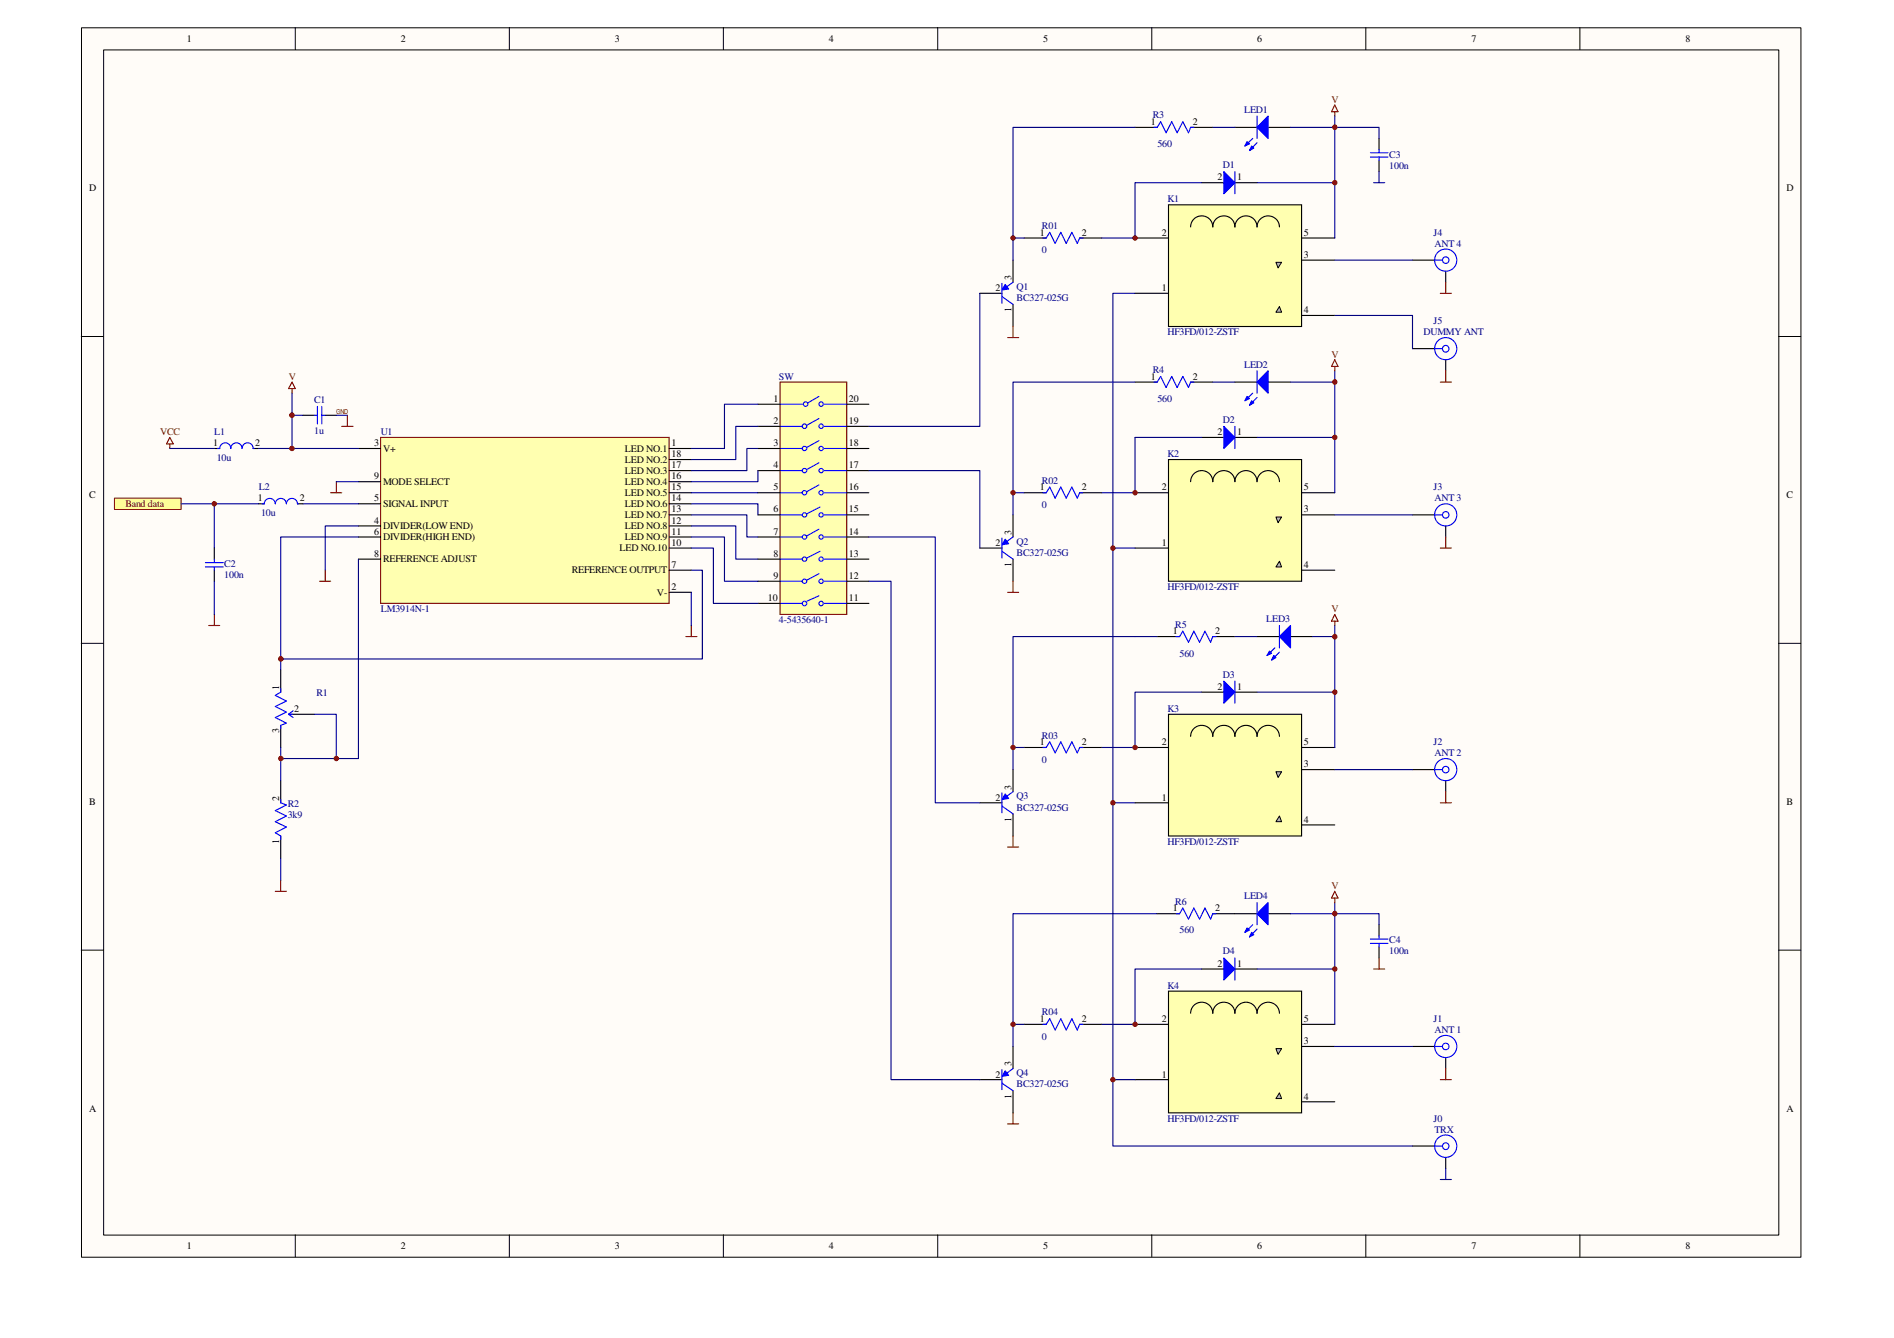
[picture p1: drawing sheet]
<svg xmlns="http://www.w3.org/2000/svg" width="297mm" height="210mm" viewBox="0 0 297 210" stroke-linecap="round" stroke-linejoin="round" font-family="sans-serif">
<path d="M12.8 4.4h269.6v192.8h-269.6z" fill="#fffcf8"/>
<g fill="none" stroke="#000" stroke-width=".16">
<path d="M12.8 4.4h269.6v192.8h-269.6zM16.3 7.8h262.7v186h-262.7zM46.3 4.3v3.5M79.9 4.3v3.5M113.4 4.3v3.5M147.1 4.3v3.5M180.6 4.3v3.5M214.2 4.3v3.5M247.8 4.3v3.5M12.7 52.8h3.5M278.9 52.8h3.5M12.7 100.9h3.5"/>
<path d="M278.9 100.9h3.5M12.7 149.1h3.5M278.9 149.1h3.5M46.3 193.7v3.5M79.9 193.7v3.5M113.4 193.7v3.5M147.1 193.7v3.5M180.6 193.7v3.5M214.2 193.7v3.5M247.8 193.7v3.5"/>
</g>
<path d="M59.7 68.6h45.2v26.1h-45.2z" fill-rule="evenodd" fill="#ffffb0"/>
<path d="M59.7 68.6h45.2v26.1h-45.2z" fill="none" stroke="#800000" stroke-width=".17"/>
<g fill="none" stroke="#000" stroke-width=".17">
<path d="M186.7 35.6v1.7h-8.7M190.2 35.6v1.7M193.7 35.6v1.7M193.7 37.7v.9M193.7 39.1v.9M197.1 35.6v1.7M200.7 35.6v1.7h8.6M193.7 40.3v.8M193.7 41.7v.8M193.7 42.9v.9M200.7 48.6v.9h8.6M202.4 42.5l-15.7 3.5h-8.7"/>
<path d="M204 40.6h-3.6l.3 1.1M204.1 40.8h5.2M56.2 70.4h3.5M56.2 75.6h3.5M56.2 79h3.5M104.9 70.4h3.5M104.9 72.1h3.5M104.9 73.8h3.5M104.9 75.6h3.5M104.9 77.3h3.5M104.9 79h3.5M56.2 82.5h3.5"/>
<path d="M56.2 84.2h3.5M56.2 87.7h3.5M104.9 86h3.5M104.9 80.8h3.5M104.9 82.5h3.5M104.9 84.2h3.5M104.9 89.5h3.5M104.9 92.9h3.5"/>
</g>
<path d="M183.3 32.1h20.8v19.1h-20.8z" fill-rule="evenodd" fill="#ffffb0"/>
<path d="M183.3 32.1h20.8v19.1h-20.8zM186.7 35.6a1.74 1.74 0 0 1 1.8-1.7 1.74 1.74 0 0 1 1.7 1.7 1.74 1.74 0 0 1 1.7-1.7 1.74 1.74 0 0 1 1.8 1.7 1.74 1.74 0 0 1 1.7-1.7 1.74 1.74 0 0 1 1.7 1.7 1.76 1.76 0 0 1 1.8-1.7 1.76 1.76 0 0 1 1.8 1.7" fill="none" stroke="#000" stroke-width=".17"/>
<path d="M200.1 41.1h.9l-.6 .9z" fill="#c0c0c0"/>
<path d="M200.1 41.1h.9l-.6 .9z" fill="none" stroke="#000" stroke-width=".16"/>
<path d="M200.7 48.1l.3 .9h-.9z" fill="#c0c0c0"/>
<path d="M200.7 48.1l.3 .9h-.9z" fill="none" stroke="#000" stroke-width=".16"/>
<path d="M53.6 66.9h1.8M54.5 65.2v1.7M32.7 98.1h1.8M33.6 96.4v1.7M50.1 91.2h1.8M51 89.5v1.7M107.6 99.9h1.7M108.4 98.1v1.8M43.2 139.8h1.7M44 138.1v1.7" fill="none" stroke="#800000" stroke-width=".17"/>
<g fill="none" stroke="#000" stroke-width=".17">
<path d="M186.7 75.6v1.7h-8.7M190.2 75.6v1.7M193.7 75.6v1.7M193.7 77.6v.9M193.7 79v.9M197.1 75.6v1.7M200.7 75.6v1.7h8.6M193.7 80.3v.8M193.7 81.7v.8M193.7 82.8v.9M200.7 88.6v.9h8.6M202.4 82.5l-15.7 3.5h-8.7"/>
<path d="M204 80.6h-3.6l.3 1.1M204.1 80.8h5.2"/>
</g>
<path d="M183.3 72.1h20.8v19.1h-20.8z" fill-rule="evenodd" fill="#ffffb0"/>
<path d="M183.3 72.1h20.8v19.1h-20.8zM186.7 75.6a1.74 1.74 0 0 1 1.8-1.8 1.74 1.74 0 0 1 1.7 1.8 1.74 1.74 0 0 1 1.7-1.8 1.74 1.74 0 0 1 1.8 1.8 1.74 1.74 0 0 1 1.7-1.8 1.74 1.74 0 0 1 1.7 1.8 1.76 1.76 0 0 1 1.8-1.8 1.76 1.76 0 0 1 1.8 1.8" fill="none" stroke="#000" stroke-width=".17"/>
<path d="M200.1 81.1h.9l-.6 .9z" fill="#c0c0c0"/>
<path d="M200.1 81.1h.9l-.6 .9z" fill="none" stroke="#000" stroke-width=".16"/>
<path d="M200.7 88.1l.3 .8h-.9z" fill="#c0c0c0"/>
<path d="M200.7 88.1l.3 .8h-.9z" fill="none" stroke="#000" stroke-width=".16"/>
<g fill="none" stroke="#000" stroke-width=".17">
<path d="M186.7 115.5v1.8h-8.7M190.2 115.5v1.8M193.7 115.5v1.8M193.7 117.6v.9M193.7 119v.8M197.1 115.5v1.8M200.7 115.5v1.8h8.6M193.7 120.2v.9M193.7 121.6v.9M193.7 122.8v.9M200.7 128.6v.8h8.6M202.4 122.5l-15.7 3.4h-8.7"/>
<path d="M204 120.6h-3.6l.3 1M204.1 120.7h5.2"/>
</g>
<path d="M183.3 112.1h20.8v19h-20.8z" fill-rule="evenodd" fill="#ffffb0"/>
<path d="M183.3 112.1h20.8v19h-20.8zM186.7 115.5a1.74 1.74 0 0 1 1.8-1.7 1.74 1.74 0 0 1 1.7 1.7 1.74 1.74 0 0 1 1.7-1.7 1.74 1.74 0 0 1 1.8 1.7 1.74 1.74 0 0 1 1.7-1.7 1.74 1.74 0 0 1 1.7 1.7 1.76 1.76 0 0 1 1.8-1.7 1.76 1.76 0 0 1 1.8 1.7" fill="none" stroke="#000" stroke-width=".17"/>
<path d="M200.1 121.1h.9l-.6 .9z" fill="#c0c0c0"/>
<path d="M200.1 121.1h.9l-.6 .9z" fill="none" stroke="#000" stroke-width=".16"/>
<path d="M200.7 128l.3 .9h-.9z" fill="#c0c0c0"/>
<path d="M200.7 128l.3 .9h-.9z" fill="none" stroke="#000" stroke-width=".16"/>
<g fill="none" stroke="#000" stroke-width=".17">
<path d="M186.7 159v1.7h-8.7M190.2 159v1.7M193.7 159v1.7M197.1 159v1.7M200.7 159v1.7h8.6M193.7 161v.9M193.7 162.4v.9M193.7 163.7v.8M193.7 165.1v.8M193.7 166.2v.9M200.7 172v.8h8.6M202.4 165.9l-15.7 3.5h-8.7"/>
<path d="M204 164h-3.6l.3 1.1M204.1 164.2h5.2"/>
</g>
<path d="M183.3 155.5h20.8v19.1h-20.8z" fill-rule="evenodd" fill="#ffffb0"/>
<path d="M183.3 155.5h20.8v19.1h-20.8zM186.7 159a1.74 1.74 0 0 1 1.8-1.8 1.74 1.74 0 0 1 1.7 1.8 1.74 1.74 0 0 1 1.7-1.8 1.74 1.74 0 0 1 1.8 1.8 1.74 1.74 0 0 1 1.7-1.8 1.74 1.74 0 0 1 1.7 1.8 1.76 1.76 0 0 1 1.8-1.8 1.76 1.76 0 0 1 1.8 1.8" fill="none" stroke="#000" stroke-width=".17"/>
<path d="M200.1 164.5h.9l-.6 .9z" fill="#c0c0c0"/>
<path d="M200.1 164.5h.9l-.6 .9z" fill="none" stroke="#000" stroke-width=".16"/>
<path d="M200.7 171.4l.3 .9h-.9z" fill="#c0c0c0"/>
<path d="M200.7 171.4l.3 .9h-.9z" fill="none" stroke="#000" stroke-width=".16"/>
<path d="M122.3 59.9h10.5v36.5h-10.5z" fill-rule="evenodd" fill="#ffffb0"/>
<path d="M122.3 59.9h10.5v36.5h-10.5zM51.9 77.3h1.7M52.7 75.6v1.7" fill="none" stroke="#800000" stroke-width=".17"/>
<g fill="none" stroke="#00f" stroke-width=".17">
<path d="M122.3 63.4h3.5M122.3 66.9h3.5M122.3 70.4h3.5M122.3 73.8h3.5M122.3 77.3h3.5M128.4 62.2l-1.7 1M128.4 65.7l-1.9 1M128.4 69.1l-1.9 1.1M128.4 72.6l-1.9 1.1M128.4 76.1l-1.9 1M128.6 79.5l-2.1 1.1M129.3 63.4h3.5"/>
<path d="M129.3 66.9h3.5M129.3 70.4h3.5M129.3 73.8h3.5M129.3 77.3h3.5M122.3 80.8h3.5M122.3 84.2h3.5M122.3 87.7h3.5M122.3 91.2h3.5M122.3 94.7h3.5M128.4 83l-1.9 1.1M128.4 90l-1.9 1M128.4 93.5l-1.9 .8"/>
<path d="M128.6 86.5l-2.1 1M129.3 80.8h3.5M129.3 84.2h3.5M129.3 87.7h3.5M129.3 91.2h3.5M129.3 94.7h3.5"/>
<circle cx="126.2" cy="66.9" r=".36"/>
<circle cx="126.2" cy="77.3" r=".35"/>
<circle cx="126.2" cy="73.8" r=".35"/>
<circle cx="126.2" cy="70.4" r=".35"/>
<circle cx="126.3" cy="63.4" r=".36"/>
<circle cx="128.8" cy="63.4" r=".35"/>
<circle cx="128.8" cy="66.9" r=".35"/>
<circle cx="128.8" cy="73.8" r=".34"/>
<circle cx="128.8" cy="77.3" r=".34"/>
<circle cx="128.8" cy="70.4" r=".34"/>
<circle cx="126.2" cy="94.7" r=".36"/>
<circle cx="126.2" cy="87.7" r=".35"/>
<circle cx="126.2" cy="84.2" r=".35"/>
<circle cx="126.2" cy="80.8" r=".35"/>
<circle cx="126.2" cy="91.2" r=".35"/>
<circle cx="128.8" cy="94.7" r=".35"/>
<circle cx="128.8" cy="91.2" r=".34"/>
<circle cx="128.8" cy="84.2" r=".34"/>
<circle cx="128.8" cy="80.8" r=".34"/>
<circle cx="128.8" cy="87.7" r=".34"/>
</g>
<g fill="none" stroke="#000" stroke-width=".17">
<path d="M193.7 20h3.4M198.9 20h3.5M118.9 63.4h3.4M118.9 66.9h3.4M118.9 70.4h3.4M118.9 73.8h3.4M118.9 77.3h3.4M132.8 63.4h3.5M132.8 66.9h3.5M132.8 70.4h3.5M132.8 73.8h3.5M132.8 77.3h3.5"/>
<path d="M118.9 80.8h3.4M118.9 84.2h3.4M118.9 87.7h3.4M118.9 91.2h3.4M118.9 94.7h3.4M132.8 80.8h3.5M132.8 84.2h3.5M132.8 87.7h3.5M132.8 91.2h3.5M132.8 94.7h3.5"/>
</g>
<path d="M198.9 18.2v3.5l-1.8-1.7z" fill="#00f"/>
<path d="M198.9 18.2v3.5l-1.8-1.7zM196.5 21.7l-1.3 1.2" fill="none" stroke="#00f" stroke-width=".17"/>
<path d="M195.6 22.2l.4 .4-.8 .3z" fill="#00f"/>
<path d="M197.1 18.2v3.5M195.6 22.2l.4 .4-.8 .3zM197.1 22.4l-1.1 1.2" fill="none" stroke="#00f" stroke-width=".17"/>
<path d="M196.3 22.9l.3 .3-.6 .4z" fill="#00f"/>
<path d="M196.3 22.9l.3 .3-.6 .4z" fill="none" stroke="#00f" stroke-width=".17"/>
<path d="M193.7 59.9h3.4M198.9 59.9h3.5" fill="none" stroke="#000" stroke-width=".17"/>
<path d="M198.9 58.2v3.5l-1.8-1.8z" fill="#00f"/>
<path d="M198.9 58.2v3.5l-1.8-1.8zM196.5 61.7l-1.3 1.2" fill="none" stroke="#00f" stroke-width=".17"/>
<path d="M195.6 62.2l.4 .3-.8 .4z" fill="#00f"/>
<path d="M197.1 58.2v3.5M195.6 62.2l.4 .3-.8 .4zM197.1 62.4l-1.1 1.2" fill="none" stroke="#00f" stroke-width=".17"/>
<path d="M196.3 62.9l.3 .3-.6 .4z" fill="#00f"/>
<path d="M196.3 62.9l.3 .3-.6 .4z" fill="none" stroke="#00f" stroke-width=".17"/>
<path d="M197.1 99.9h3.6M202.4 99.9h3.5" fill="none" stroke="#000" stroke-width=".17"/>
<path d="M200.7 99.9l1.7-1.8v3.5z" fill="#00f"/>
<path d="M200.7 99.9l1.7-1.8v3.5zM199.9 101.6l-1.2 1.2" fill="none" stroke="#00f" stroke-width=".17"/>
<path d="M199.1 102.2l.3 .3-.7 .3z" fill="#00f"/>
<path d="M200.7 98.1v3.5M199.1 102.2l.3 .3-.7 .3zM200.7 102.3l-1.3 1.2" fill="none" stroke="#00f" stroke-width=".17"/>
<path d="M199.8 102.8l.3 .4-.7 .3z" fill="#00f"/>
<path d="M199.8 102.8l.3 .4-.7 .3z" fill="none" stroke="#00f" stroke-width=".17"/>
<path d="M193.7 143.3h3.4M198.9 143.3h3.5" fill="none" stroke="#000" stroke-width=".17"/>
<path d="M197.1 143.3l1.8-1.7v3.5z" fill="#00f"/>
<path d="M196.5 145.1l-1.3 1.2M198.9 141.6v3.5l-1.8-1.8z" fill="none" stroke="#00f" stroke-width=".17"/>
<path d="M195.6 145.6l.4 .3-.8 .4z" fill="#00f"/>
<path d="M195.6 145.6l.4 .3-.8 .4zM197.1 141.6v3.5M197.1 145.8l-1.1 1.2" fill="none" stroke="#00f" stroke-width=".17"/>
<path d="M196.3 146.3l.3 .3-.6 .4z" fill="#00f"/>
<g fill="none" stroke="#00f" stroke-width=".17">
<path d="M181 20h.5l.5-.9 .9 1.7 .9-1.7 .8 1.7 .9-1.7 .9 1.7 .3-.8h.5M181 59.9h.5l.5-.8 .9 1.7 .9-1.7 .8 1.7 .9-1.7 .9 1.7 .3-.9h.5M34.1 70.4h.4a.87 .87 0 0 1 .8-.9 .87 .87 0 0 1 .9 .9 .89 .89 0 0 1 .9-.9 .89 .89 0 0 1 .9 .9 .87 .87 0 0 1 .8-.9 .87 .87 0 0 1 .9 .9h.2M41.1 79h.3a.87 .87 0 0 1 .9-.8 .87 .87 0 0 1 .9 .8 .87 .87 0 0 1 .8-.8 .87 .87 0 0 1 .9 .8 .87 .87 0 0 1 .9-.8 .87 .87 0 0 1 .8 .8h.2M49.3 65.2h.5M49.8 63.8v2.7M50.5 63.8v2.7M50.5 65.2h.5M32.2 88.3h2.8M32.2 88.9h2.8M33.6 87.7v.6M33.6 88.9v.6"/>
<path d="M184.4 99.9h.6l.5-.9 .9 1.8 .8-1.8 .9 1.8 .9-1.8 .9 1.8 .3-.9h.5M184.4 143.3h.6l.5-.8 .9 1.7 .8-1.7 .9 1.7 .9-1.7 .9 1.7 .3-.9h.5M196.3 146.3l.3 .3-.6 .4z"/>
</g>
<g fill="none" stroke="#000" stroke-width=".17">
<path d="M178 20h3.5M186.7 20h3.5M188.5 28.7h3.4M193.7 28.7h3.4M178 59.9h3.5M186.7 59.9h3.5M33.6 70.4h.9M39.7 70.4h.9M40.6 79h.8M46.6 79h.9M47.5 65.2h1.8M51 65.2h1.7"/>
<path d="M33.6 86v1.7M33.6 89.5v1.7M181.5 99.9h3.5M190.2 99.9h3.5M181.5 143.3h3.5M190.2 143.3h3.5"/>
</g>
<path d="M191.9 26.9l1.8 1.8-1.8 1.7z" fill="#00f"/>
<path d="M191.9 26.9l1.8 1.8-1.8 1.7zM193.7 26.9v3.5" fill="none" stroke="#00f" stroke-width=".17"/>
<path d="M188.5 68.6h3.4M193.7 68.6h3.4" fill="none" stroke="#000" stroke-width=".17"/>
<path d="M191.9 66.9l1.8 1.7-1.8 1.8z" fill="#00f"/>
<path d="M191.9 66.9l1.8 1.7-1.8 1.8zM193.7 66.9v3.5" fill="none" stroke="#00f" stroke-width=".17"/>
<path d="M188.5 108.6h3.4M193.7 108.6h3.4" fill="none" stroke="#000" stroke-width=".17"/>
<path d="M191.9 106.8l1.8 1.8-1.8 1.7z" fill="#00f"/>
<path d="M191.9 106.8l1.8 1.8-1.8 1.7zM193.7 106.8v3.5" fill="none" stroke="#00f" stroke-width=".17"/>
<path d="M188.5 152h3.4M193.7 152h3.4" fill="none" stroke="#000" stroke-width=".17"/>
<path d="M191.9 150.3l1.8 1.7-1.8 1.8z" fill="#00f"/>
<g fill="none" stroke="#00f" stroke-width=".17">
<path d="M163.6 37.3h.5l.5-.9 .9 1.8 .9-1.8 .8 1.8 .9-1.8 .8 1.8 .4-.9h.5M214.9 24.6h2.8M214.9 24h2.8M216.3 23.5v.5M216.3 24.6v.6M157.1 44.5v3.1M157.1 46.5l1.8 1.3M158.9 44.3l-1.3 .9M225 54.7h1.2M225 40.8h1.2M163.6 77.3h.5l.5-.9 .9 1.7 .9-1.7 .8 1.7 .9-1.7 .8 1.7 .4-.8h.5M225 80.8h1.2"/>
<path d="M44 108v.6l-.8 .5 1.7 .9-1.7 .8 1.7 .9-1.7 .9 1.7 .9-.9 .3v.5M45.3 112.1l.7 .5M45.3 112.1h.5M46 111.5l-.7 .6M163.6 117.3h.5l.5-.9 .9 1.7 .9-1.7 .8 1.7 .9-1.7 .8 1.7 .4-.8h.5M225 120.7h1.2M191.9 150.3l1.8 1.7-1.8 1.8zM193.7 150.3v3.5M163.6 160.7h.5l.5-.9 .9 1.8 .9-1.8 .8 1.8 .9-1.8 .8 1.8 .4-.9h.5M225 164.2h1.2M225 179.8h1.2"/>
<circle cx="226.7" cy="54.7" r=".52"/>
<circle cx="226.7" cy="40.8" r=".51"/>
<circle cx="226.7" cy="40.8" r="1.74"/>
<circle cx="226.7" cy="54.7" r="1.74"/>
<circle cx="226.7" cy="80.8" r=".51"/>
<circle cx="226.7" cy="80.8" r="1.74"/>
<circle cx="226.7" cy="120.7" r=".51"/>
<circle cx="226.7" cy="120.7" r="1.74"/>
<circle cx="226.7" cy="179.8" r="1.75"/>
<circle cx="226.7" cy="179.8" r=".52"/>
<circle cx="226.7" cy="164.2" r=".51"/>
<circle cx="226.7" cy="164.2" r="1.74"/>
</g>
<g fill="none" stroke="#000" stroke-width=".17">
<path d="M160.6 37.3h3.5M169.3 37.3h3.5M216.3 21.7v1.8M216.3 25.2v1.7M153.7 46h3.4M158.9 40.8v3.5M158.9 47.8v3.4M221.5 54.7h3.5M221.5 40.8h3.5M226.7 42.5v1.8M226.7 56.4v1.8M160.6 77.3h3.5"/>
<path d="M169.3 77.3h3.5M221.5 80.8h3.5M226.7 82.5v1.7M44 105.1v3.5M44 113.8v3.5M45.8 112.1h3.5M160.6 117.3h3.5M169.3 117.3h3.5M221.5 120.7h3.5M226.7 122.5v1.7M160.6 160.7h3.5M169.3 160.7h3.5"/>
<path d="M221.5 164.2h3.5M221.5 179.8h3.5M226.7 165.9v1.7M226.7 181.6v1.7"/>
</g>
<path d="M26.6 68.6l.6 1h-1.1zM26.6 69.6v.8M158 176.3h1.8M158.9 174.6v1.7" fill="none" stroke="#800000" stroke-width=".17"/>
<path d="M157.6 44.6l.6 .7-1.1 .2z" fill="#00f"/>
<path d="M157.6 44.6l.6 .7-1.1 .2z" fill="none" stroke="#00f" stroke-width=".16"/>
<path d="M153.7 86h3.4M158.9 80.8v3.4M158.9 87.7v3.5" fill="none" stroke="#000" stroke-width=".17"/>
<path d="M157.1 84.4v3.1M157.1 86.5l1.8 1.2M158.9 84.2l-1.3 .9" fill="none" stroke="#00f" stroke-width=".17"/>
<path d="M157.6 84.6l.6 .7-1.1 .2z" fill="#00f"/>
<path d="M157.6 84.6l.6 .7-1.1 .2z" fill="none" stroke="#00f" stroke-width=".16"/>
<path d="M153.7 125.9h3.4M158.9 120.7v3.5M158.9 127.7v3.4" fill="none" stroke="#000" stroke-width=".17"/>
<path d="M157.1 124.4v3.1M157.1 126.4l1.8 1.3M158.9 124.2l-1.3 .9" fill="none" stroke="#00f" stroke-width=".17"/>
<path d="M157.6 124.5l.6 .8-1.1 .1z" fill="#00f"/>
<path d="M157.6 124.5l.6 .8-1.1 .1z" fill="none" stroke="#00f" stroke-width=".16"/>
<path d="M153.7 169.4h3.4M158.9 164.2v3.4M158.9 171.1v3.5" fill="none" stroke="#000" stroke-width=".17"/>
<path d="M157.1 167.8v3.1M157.1 169.9l1.8 1.2M158.9 167.6l-1.3 .9" fill="none" stroke="#00f" stroke-width=".17"/>
<path d="M157.6 168l.6 .7-1.1 .2z" fill="#00f"/>
<path d="M157.6 168l.6 .7-1.1 .2z" fill="none" stroke="#00f" stroke-width=".16"/>
<path d="M44 122.5v3.4M44 131.1v3.5M216.3 145.1v1.7M216.3 148.5v1.8" fill="none" stroke="#000" stroke-width=".17"/>
<path d="M44 125.4v.5l.9 .4-1.7 .9 1.7 .8-1.7 .9 1.7 .9-1.7 .8 .8 .5v.6M214.9 147.3h2.8M214.9 148h2.8M216.3 146.8v.5M216.3 148v.5" fill="none" stroke="#00f" stroke-width=".17"/>
<path d="M215.4 152h1.8M216.3 150.3v1.7" fill="none" stroke="#800000" stroke-width=".17"/>
<path d="M17.9 78.1h10.5v1.8h-10.5z" fill-rule="evenodd" fill="#ffff80"/>
<path d="M17.9 78.1h10.5v1.8h-10.5z" fill="none" stroke="#800000" stroke-width=".16"/>
<g fill="none" stroke="#000080" stroke-width=".17">
<path d="M190.2 20h3.5M202.4 20h6.9M197.1 28.7h12.2v8.6M178 46h-3.5v40M190.2 59.9h3.5M202.4 59.9h6.9M209.3 40.8h12.2M209.3 49.5h12.2M26.6 70.4h7M28.4 79h12.2M33.6 79v7M47.5 79h8.7"/>
<path d="M52.7 75.6h3.5M108.4 79h10.5v1.8M108.4 77.3h10.5M118.9 73.8v1.8h-10.5M118.9 70.4h-1.8v3.4h-8.7M118.9 66.9h-3.5v5.2h-7M118.9 63.4h-5.3v7h-5.2M136.3 73.8h17.4v12.2M178 68.6h10.5M197.1 68.6h12.2v8.7M33.6 91.2v5.2M56.2 82.5h-5.2v7"/>
<path d="M56.2 84.2h-12.2v19.2h66.1v-13.9h-1.7M56.2 87.7v31.3h-12.2M108.4 80.8h8.7v3.4h1.8M108.4 82.5h7v5.2h3.5M108.4 84.2h5.2v7h5.3M108.4 86h3.5v8.7h7M108.4 92.9v5.2M136.3 91.2h3.4v78.2h14M136.3 84.2h10.4v41.7h7M178 86h-3.5v83.4h3.5M178 99.9h3.5M193.7 99.9h3.4"/>
<path d="M205.9 99.9h3.4M209.3 80.8h12.2M44 103.4v1.7M44 117.3v5.2M49.3 112.1h3.4v6.9M197.1 108.6h12.2M44 134.6v3.5M174.5 125.9h3.5M209.3 120.7h12.2M197.1 152h12.2v8.7M202.4 143.3h6.9M174.5 169.4v10.4h47"/>
<path d="M209.3 164.2h12.2"/>
</g>
<circle cx="33.6" cy="79" r=".34" fill="#800000"/>
<circle cx="33.6" cy="79" r=".34" fill="none" stroke="#800000" stroke-width=".16"/>
<circle cx="44.1" cy="119" r=".35" fill="#800000"/>
<circle cx="44.1" cy="119" r=".35" fill="none" stroke="#800000" stroke-width=".16"/>
<circle cx="44" cy="103.4" r=".36" fill="#800000"/>
<circle cx="44" cy="103.4" r=".36" fill="none" stroke="#800000" stroke-width=".16"/>
<circle cx="52.7" cy="119" r=".34" fill="#800000"/>
<circle cx="52.7" cy="119" r=".34" fill="none" stroke="#800000" stroke-width=".16"/>
<circle cx="174.5" cy="125.9" r=".34" fill="#800000"/>
<circle cx="174.5" cy="125.9" r=".34" fill="none" stroke="#800000" stroke-width=".16"/>
<g fill="none" stroke="#800000" stroke-width=".17">
<path d="M209.3 16.5l.5 1h-1zM209.3 17.5v.7M45.8 59.9l.5 1.1h-1zM225.9 59.9h1.7M225.9 46h1.7M226.7 44.3v1.7M226.7 58.2v1.7M45.8 61v.7M225.9 86h1.7M226.7 84.2v1.8M225.9 125.9h1.7M226.7 124.2v1.7"/>
<path d="M225.9 169.4h1.7M226.7 167.6v1.8"/>
</g>
<path d="M209.3 20v8.7M188.5 28.7h-10.5v8.6M221.5 49.5v5.2" fill="none" stroke="#000080" stroke-width=".17"/>
<circle cx="209.3" cy="28.7" r=".34" fill="#800000"/>
<circle cx="209.3" cy="28.7" r=".34" fill="none" stroke="#800000" stroke-width=".16"/>
<path d="M178 20h-19.1v20.8M209.3 18.2v1.8" fill="none" stroke="#000080" stroke-width=".17"/>
<circle cx="174.5" cy="86" r=".34" fill="#800000"/>
<circle cx="174.5" cy="86" r=".34" fill="none" stroke="#800000" stroke-width=".16"/>
<path d="M172.8 37.3h5.2M209.3 58.2v10.4" fill="none" stroke="#000080" stroke-width=".17"/>
<circle cx="209.3" cy="68.6" r=".34" fill="#800000"/>
<circle cx="209.3" cy="68.6" r=".34" fill="none" stroke="#800000" stroke-width=".16"/>
<circle cx="209.3" cy="59.9" r=".35" fill="#800000"/>
<circle cx="209.3" cy="59.9" r=".35" fill="none" stroke="#800000" stroke-width=".16"/>
<path d="M158 53h1.8M158.9 51.2v1.8M209.3 56.4l.5 1.1h-1zM209.3 57.5v.7" fill="none" stroke="#800000" stroke-width=".17"/>
<path d="M153.7 46v20.9h-17.4M178 68.6v8.7h-5.2" fill="none" stroke="#000080" stroke-width=".17"/>
<circle cx="178" cy="77.3" r=".34" fill="#800000"/>
<circle cx="178" cy="77.3" r=".34" fill="none" stroke="#800000" stroke-width=".16"/>
<path d="M178 59.9h-19.1v20.9M158.9 77.3h1.7" fill="none" stroke="#000080" stroke-width=".17"/>
<circle cx="158.9" cy="77.3" r=".34" fill="#800000"/>
<circle cx="158.9" cy="77.3" r=".34" fill="none" stroke="#800000" stroke-width=".16"/>
<path d="M158 92.9h1.8M158.9 91.2v1.7" fill="none" stroke="#800000" stroke-width=".17"/>
<path d="M209.3 98.1v10.5" fill="none" stroke="#000080" stroke-width=".17"/>
<circle cx="209.3" cy="99.9" r=".35" fill="#800000"/>
<circle cx="209.3" cy="99.9" r=".35" fill="none" stroke="#800000" stroke-width=".16"/>
<path d="M209.3 108.6v8.7" fill="none" stroke="#000080" stroke-width=".17"/>
<circle cx="209.3" cy="108.6" r=".34" fill="#800000"/>
<circle cx="209.3" cy="108.6" r=".34" fill="none" stroke="#800000" stroke-width=".16"/>
<path d="M158 132.9h1.8M158.9 131.1v1.8" fill="none" stroke="#800000" stroke-width=".17"/>
<path d="M178 99.9h-19.1v20.8M158.9 117.3h1.7" fill="none" stroke="#000080" stroke-width=".17"/>
<circle cx="158.9" cy="117.3" r=".34" fill="#800000"/>
<circle cx="158.9" cy="117.3" r=".34" fill="none" stroke="#800000" stroke-width=".16"/>
<path d="M188.5 108.6h-10.5v8.7h-5.2" fill="none" stroke="#000080" stroke-width=".17"/>
<circle cx="178" cy="117.3" r=".34" fill="#800000"/>
<circle cx="178" cy="117.3" r=".34" fill="none" stroke="#800000" stroke-width=".16"/>
<circle cx="178" cy="37.3" r=".34" fill="#800000"/>
<circle cx="178" cy="37.3" r=".34" fill="none" stroke="#800000" stroke-width=".16"/>
<path d="M158.9 37.3h1.7" fill="none" stroke="#000080" stroke-width=".17"/>
<circle cx="158.9" cy="37.3" r=".34" fill="#800000"/>
<circle cx="158.9" cy="37.3" r=".34" fill="none" stroke="#800000" stroke-width=".16"/>
<path d="M181.5 143.3h-22.6v20.9M158.9 160.7h1.7" fill="none" stroke="#000080" stroke-width=".17"/>
<circle cx="158.9" cy="160.7" r=".34" fill="#800000"/>
<circle cx="158.9" cy="160.7" r=".34" fill="none" stroke="#800000" stroke-width=".16"/>
<path d="M188.5 152h-10.5v8.7h-5.2" fill="none" stroke="#000080" stroke-width=".17"/>
<circle cx="178" cy="160.7" r=".34" fill="#800000"/>
<circle cx="178" cy="160.7" r=".34" fill="none" stroke="#800000" stroke-width=".16"/>
<path d="M209.3 141.6v10.4" fill="none" stroke="#000080" stroke-width=".17"/>
<circle cx="209.3" cy="152" r=".34" fill="#800000"/>
<circle cx="209.3" cy="152" r=".34" fill="none" stroke="#800000" stroke-width=".16"/>
<path d="M209.3 96.4l.5 1.1h-1zM209.3 97.5v.6M209.3 139.8l.5 1.1h-1zM209.3 140.9v.7" fill="none" stroke="#800000" stroke-width=".17"/>
<path d="M40.6 70.4h15.6M45.8 61.7v8.7" fill="none" stroke="#000080" stroke-width=".17"/>
<circle cx="45.8" cy="70.3" r=".35" fill="#800000"/>
<circle cx="45.8" cy="70.3" r=".35" fill="none" stroke="#800000" stroke-width=".16"/>
<path d="M45.8 65.2h1.7" fill="none" stroke="#000080" stroke-width=".17"/>
<circle cx="45.8" cy="65.1" r=".36" fill="#800000"/>
<circle cx="45.8" cy="65.1" r=".36" fill="none" stroke="#800000" stroke-width=".16"/>
<path d="M209.3 20h7v1.7M215.4 28.7h1.8M216.3 26.9v1.8M52.7 65.2h1.8" fill="none" stroke="#000080" stroke-width=".17"/>
<circle cx="209.3" cy="20" r=".35" fill="#800000"/>
<circle cx="209.3" cy="20" r=".35" fill="none" stroke="#800000" stroke-width=".16"/>
<path d="M209.3 143.3h7v1.8" fill="none" stroke="#000080" stroke-width=".17"/>
<circle cx="209.3" cy="143.3" r=".35" fill="#800000"/>
<circle cx="209.3" cy="143.3" r=".35" fill="none" stroke="#800000" stroke-width=".16"/>
<circle cx="174.5" cy="169.4" r=".34" fill="#800000"/>
<circle cx="174.5" cy="169.4" r=".34" fill="none" stroke="#800000" stroke-width=".16"/>
<path d="M225.9 185h1.7M226.7 183.3v1.7" fill="none" stroke="#000080" stroke-width=".17"/>
<g font-size="1.6">
<text x="29.3" y="6.6">1</text>
<text x="62.9" y="6.6">2</text>
<text x="96.4" y="6.6">3</text>
<text x="130" y="6.6">4</text>
<text x="163.6" y="6.6">5</text>
<text x="197.2" y="6.6">6</text>
<text x="230.8" y="6.6">7</text>
<text x="264.3" y="6.6">8</text>
<text x="180.5" y="19.6">1</text>
<text x="187.1" y="19.6">2</text>
<text x="190.9" y="28.3">2</text>
<text x="194.1" y="28.3">1</text>
<text x="14" y="30">D</text>
<text x="280.2" y="30">D</text>
<text x="163.1" y="37">1</text>
<text x="169.7" y="37">2</text>
<text x="182.2" y="37">2</text>
<text x="204.5" y="40.4">3</text>
<text x="204.5" y="37">5</text>
<text x="156.1" y="45.7">2</text>
<text x="158.6" y="43.9" transform="rotate(-90 158.6 43.9)">3</text>
<text x="182.2" y="45.7">1</text>
<text x="158.6" y="49" transform="rotate(-90 158.6 49)">1</text>
<text x="204.5" y="49.1">4</text>
<text x="180.5" y="59.6">1</text>
<text x="187.1" y="59.6">2</text>
<text x="121.3" y="63">1</text>
<text x="133.1" y="63">20</text>
<text x="33.4" y="70">1</text>
<text x="40" y="70">2</text>
<text x="58.7" y="70">3</text>
<text x="60.1" y="70.9">V+</text>
<text x="98" y="70.9">LED NO.1</text>
<text x="105.3" y="70">1</text>
<text x="105.3" y="71.7">18</text>
<text x="121.3" y="66.5">2</text>
<text x="121.3" y="70">3</text>
<text x="133.1" y="70">18</text>
<text x="133.1" y="66.5">19</text>
<text x="190.9" y="68.2">2</text>
<text x="194.1" y="68.2">1</text>
<text x="58.7" y="75.2">9</text>
<text x="60.1" y="76.1">MODE SELECT</text>
<text x="98" y="72.6">LED NO.2</text>
<text x="98" y="74.3">LED NO.3</text>
<text x="98" y="76.1">LED NO.4</text>
<text x="98" y="77.8">LED NO.5</text>
<text x="105.3" y="73.4">17</text>
<text x="105.3" y="75.2">16</text>
<text x="105.3" y="76.9">15</text>
<text x="121.3" y="73.4">4</text>
<text x="121.3" y="76.9">5</text>
<text x="133.1" y="76.9">16</text>
<text x="133.1" y="73.4">17</text>
<text x="163.1" y="76.9">1</text>
<text x="169.7" y="76.9">2</text>
<text x="182.2" y="76.9">2</text>
<text x="204.5" y="76.9">5</text>
<text x="14" y="78.1">C</text>
<text x="40.4" y="78.7">1</text>
<text x="47" y="78.7">2</text>
<text x="58.7" y="78.7">5</text>
<text x="58.7" y="83.9">6</text>
<text x="58.7" y="82.2">4</text>
<text x="60.1" y="79.5">SIGNAL INPUT</text>
<text x="60.1" y="83">DIVIDER(LOW END)</text>
<text x="98" y="79.5">LED NO.6</text>
<text x="98" y="81.3">LED NO.7</text>
<text x="98" y="83">LED NO.8</text>
<text x="105.3" y="78.7">14</text>
<text x="105.3" y="80.4">13</text>
<text x="105.3" y="82.2">12</text>
<text x="105.3" y="83.9">11</text>
<text x="121.3" y="80.4">6</text>
<text x="121.3" y="83.9">7</text>
<text x="133.1" y="83.9">14</text>
<text x="133.1" y="80.4">15</text>
<text x="158.6" y="83.9" transform="rotate(-90 158.6 83.9)">3</text>
<text x="204.5" y="80.4">3</text>
<text x="280.2" y="78.1">C</text>
<text x="58.7" y="87.4">8</text>
<text x="60.1" y="84.8">DIVIDER(HIGH END)</text>
<text x="60.1" y="88.2">REFERENCE ADJUST</text>
<text x="89.7" y="90">REFERENCE OUTPUT</text>
<text x="97.2" y="86.5">LED NO.10</text>
<text x="98" y="84.8">LED NO.9</text>
<text x="105.3" y="85.6">10</text>
<text x="105.3" y="89.1">7</text>
<text x="121.3" y="87.4">8</text>
<text x="133.1" y="87.4">13</text>
<text x="156.1" y="85.6">2</text>
<text x="158.6" y="88.9" transform="rotate(-90 158.6 88.9)">1</text>
<text x="182.2" y="85.6">1</text>
<text x="204.5" y="89.1">4</text>
<text x="103" y="93.4">V-</text>
<text x="105.3" y="92.6">2</text>
<text x="120.4" y="94.3">10</text>
<text x="121.3" y="90.8">9</text>
<text x="133.1" y="94.3">11</text>
<text x="133.1" y="90.8">12</text>
<text x="183.9" y="99.5">1</text>
<text x="190.6" y="99.5">2</text>
<text x="43.8" y="108.2" transform="rotate(-90 43.8 108.2)">1</text>
<text x="46.1" y="111.7">2</text>
<text x="190.9" y="108.2">2</text>
<text x="194.1" y="108.2">1</text>
<text x="43.8" y="115" transform="rotate(-90 43.8 115)">3</text>
<text x="163.1" y="116.9">1</text>
<text x="169.7" y="116.9">2</text>
<text x="182.2" y="116.9">2</text>
<text x="204.5" y="116.9">5</text>
<text x="43.8" y="125.6" transform="rotate(-90 43.8 125.6)">2</text>
<text x="156.1" y="125.6">2</text>
<text x="158.6" y="123.9" transform="rotate(-90 158.6 123.9)">3</text>
<text x="182.2" y="125.6">1</text>
<text x="204.5" y="120.4">3</text>
<text x="14" y="126.3">B</text>
<text x="158.6" y="128.9" transform="rotate(-90 158.6 128.9)">1</text>
<text x="204.5" y="129.1">4</text>
<text x="280.2" y="126.3">B</text>
<text x="43.8" y="132.4" transform="rotate(-90 43.8 132.4)">1</text>
<text x="183.9" y="143">1</text>
<text x="190.6" y="143">2</text>
<text x="190.9" y="151.6">2</text>
<text x="194.1" y="151.6">1</text>
<text x="163.1" y="160.3">1</text>
<text x="169.7" y="160.3">2</text>
<text x="182.2" y="160.3">2</text>
<text x="204.5" y="160.3">5</text>
<text x="158.6" y="167.3" transform="rotate(-90 158.6 167.3)">3</text>
<text x="204.5" y="163.8">3</text>
<text x="156.1" y="169">2</text>
<text x="158.6" y="172.3" transform="rotate(-90 158.6 172.3)">1</text>
<text x="182.2" y="169">1</text>
<text x="204.5" y="172.5">4</text>
<text x="14" y="174.4">A</text>
<text x="280.2" y="174.4">A</text>
<text x="29.3" y="196">1</text>
<text x="62.9" y="196">2</text>
<text x="96.4" y="196">3</text>
<text x="130" y="196">4</text>
<text x="163.6" y="196">5</text>
<text x="197.2" y="196">6</text>
<text x="230.8" y="196">7</text>
<text x="264.3" y="196">8</text>
</g>
<g font-size="1.6" fill="#000080">
<text x="195.1" y="17.7">LED1</text>
<text x="180.8" y="18.5">R3</text>
<text x="181.5" y="23.1">560</text>
<text x="191.8" y="26.4">D1</text>
<text x="217.9" y="24.8">C3</text>
<text x="217.9" y="26.5">100n</text>
<text x="163.4" y="35.9">R01</text>
<text x="183.1" y="31.7">K1</text>
<text x="163.4" y="39.8">0</text>
<text x="224.8" y="37">J4</text>
<text x="225" y="38.7">ANT 4</text>
<text x="159.4" y="45.5">Q1</text>
<text x="159.4" y="47.2">BC327-025G</text>
<text x="183.1" y="52.6">HF3FD/012-ZSTF</text>
<text x="223.3" y="52.6">DUMMY ANT</text>
<text x="224.8" y="50.9">J5</text>
<text x="122.2" y="59.6">SW</text>
<text x="180.8" y="58.5">R4</text>
<text x="195.1" y="57.7">LED2</text>
<text x="49.3" y="63.2">C1</text>
<text x="181.5" y="63">560</text>
<text x="33.6" y="68.2">L1</text>
<text x="49.3" y="68.1">1u</text>
<text x="59.7" y="68.2">U1</text>
<text x="183.1" y="71.7">K2</text>
<text x="191.8" y="66.3">D2</text>
<text x="34" y="72.3">10u</text>
<text x="40.6" y="76.9">L2</text>
<text x="163.4" y="75.9">R02</text>
<text x="224.8" y="76.9">J3</text>
<text x="40.9" y="80.9">10u</text>
<text x="163.4" y="79.7">0</text>
<text x="225" y="78.7">ANT 3</text>
<text x="35.2" y="88.9">C2</text>
<text x="159.4" y="85.5">Q2</text>
<text x="159.4" y="87.2">BC327-025G</text>
<text x="35.2" y="90.7">100n</text>
<text x="183.1" y="92.6">HF3FD/012-ZSTF</text>
<text x="59.7" y="96.1">LM3914N-1</text>
<text x="122.2" y="97.8">4-5435640-1</text>
<text x="184.3" y="98.5">R5</text>
<text x="198.6" y="97.6">LED3</text>
<text x="185" y="103">560</text>
<text x="191.8" y="106.3">D3</text>
<text x="49.6" y="109.3">R1</text>
<text x="183.1" y="111.7">K3</text>
<text x="163.4" y="115.9">R03</text>
<text x="163.4" y="119.7">0</text>
<text x="224.8" y="116.9">J2</text>
<text x="225" y="118.6">ANT 2</text>
<text x="159.4" y="125.4">Q3</text>
<text x="45.1" y="126.6">R2</text>
<text x="45.1" y="128.4">3k9</text>
<text x="159.4" y="127.2">BC327-025G</text>
<text x="183.1" y="132.5">HF3FD/012-ZSTF</text>
<text x="184.3" y="141.9">R6</text>
<text x="195.1" y="141.1">LED4</text>
<text x="185" y="146.4">560</text>
<text x="191.8" y="149.7">D4</text>
<text x="217.9" y="148">C4</text>
<text x="217.9" y="149.7">100n</text>
<text x="183.1" y="155.1">K4</text>
<text x="163.4" y="159.3">R04</text>
<text x="224.8" y="160.3">J1</text>
<text x="163.4" y="163.1">0</text>
<text x="225" y="162.1">ANT 1</text>
<text x="159.4" y="168.9">Q4</text>
<text x="159.4" y="170.6">BC327-025G</text>
<text x="183.1" y="176">HF3FD/012-ZSTF</text>
<text x="224.8" y="176">J0</text>
<text x="225" y="177.7">TRX</text>
</g>
<g font-size="1.6" fill="#800000">
<text x="208.8" y="16.1">V</text>
<text x="45.3" y="59.6">V</text>
<text x="208.8" y="56.1">V</text>
<text x="25.1" y="68.2">VCC</text>
<text x="19.7" y="79.5">Band data</text>
<text x="208.8" y="96.1">V</text>
<text x="208.8" y="139.5">V</text>
</g>
<text font-size="1.1" fill="#800000" x="52.7" y="64.9">GND</text>
</svg>
